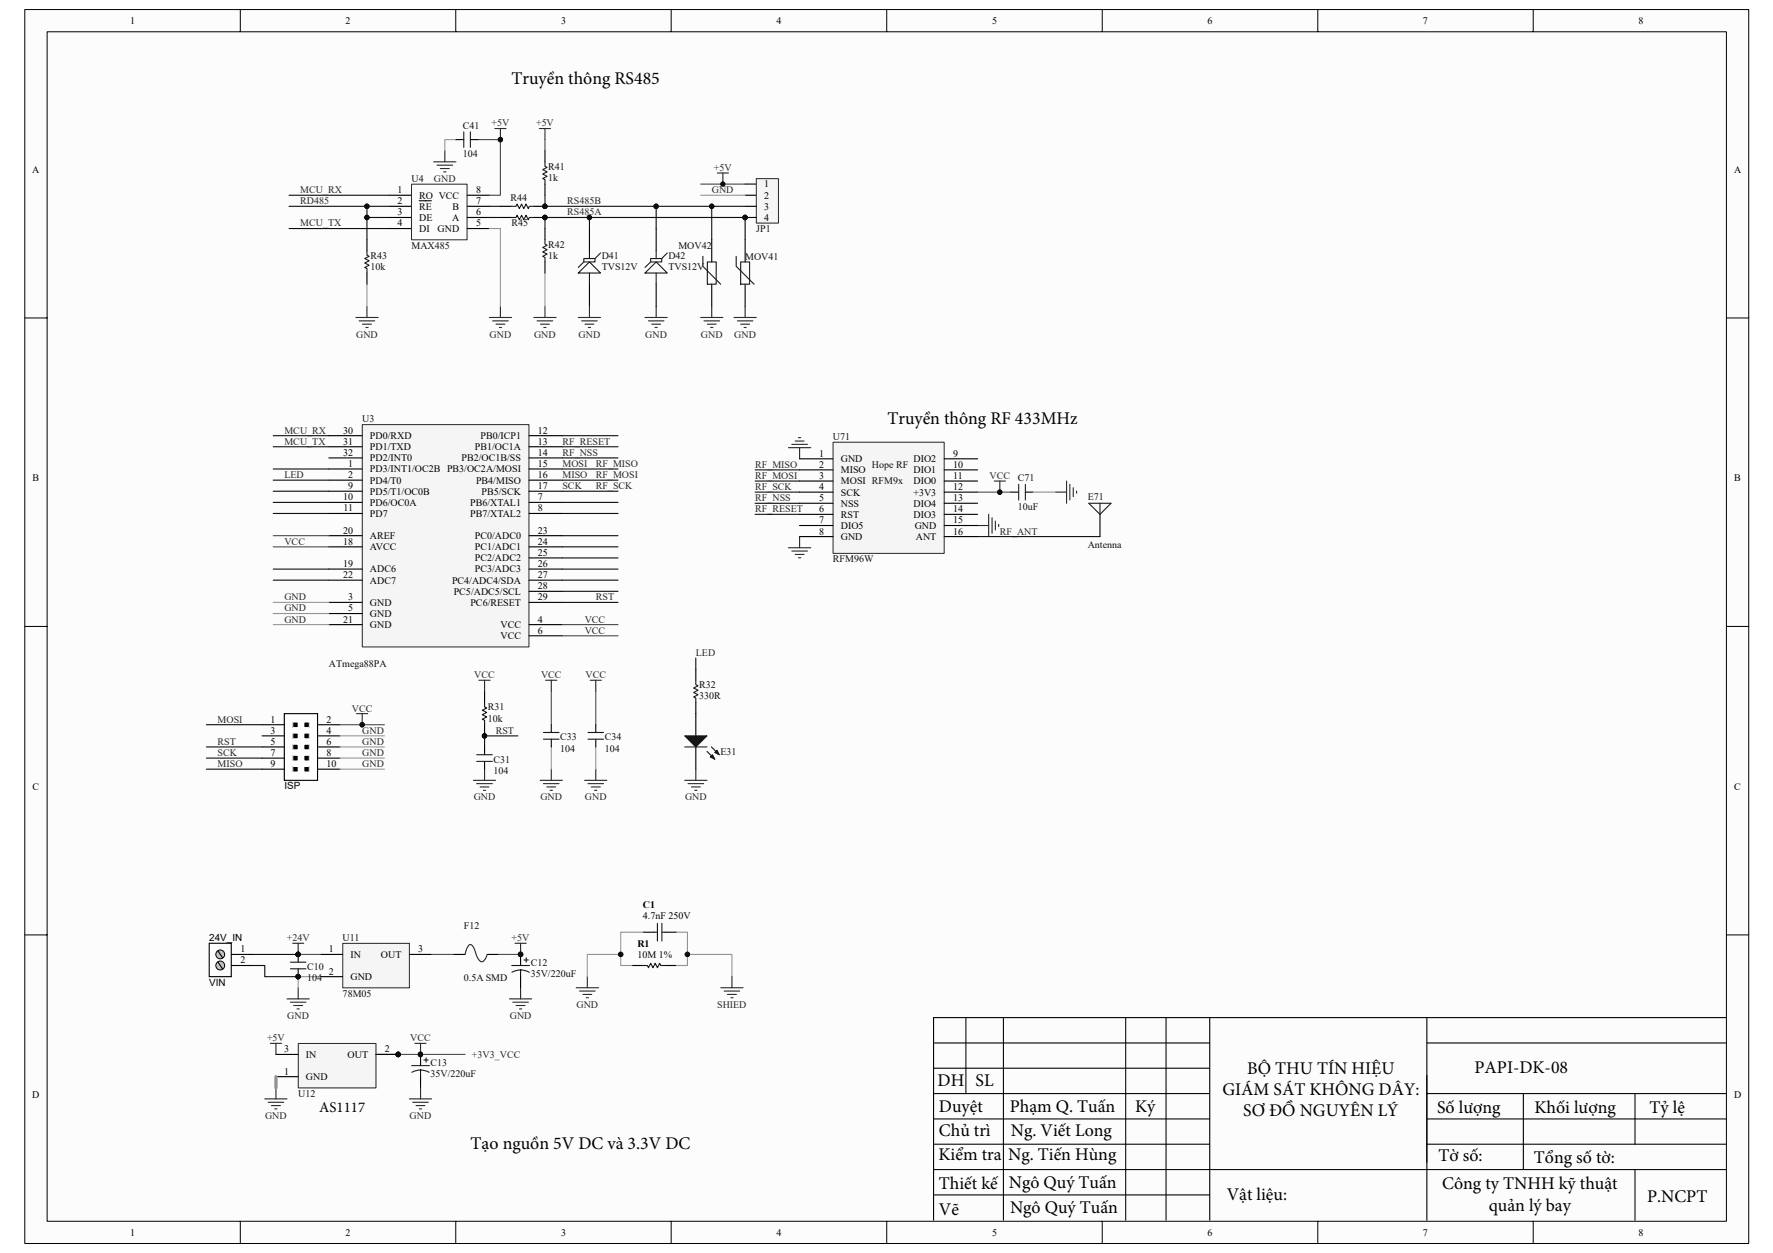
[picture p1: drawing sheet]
<svg xmlns="http://www.w3.org/2000/svg" width="420mm" height="297mm" viewBox="0 0 420 297" stroke-linecap="round" stroke-linejoin="round" font-family="sans-serif">
<path d="M5.9 2.3h408.5v292.5h-408.5z" fill="#fcfcfc"/>
<path d="M5.9 2.3h408.5v292.5h-408.5z" fill="none" stroke="#000" stroke-width=".24"/>
<path d="M11.2 7.6h397.9v281.9h-397.9z" fill="#fcfcfc"/>
<g fill="none" stroke="#000" stroke-width=".24">
<path d="M11.2 7.5h397.9v282h-397.9zM56.9 2.2v5.3M108 2.2v5.3M159.1 2.2v5.3M210.1 2.2v5.3M261.2 2.2v5.3M312.3 2.2v5.3M363.3 2.2v5.3M5.9 75.4h5.2M409.1 75.4h5.3M5.9 148.5h5.2M409.1 148.5h5.3"/>
<path d="M5.9 221.6h5.2M409.1 221.6h5.3M56.9 289.5v5.3M108 289.5v5.3M159.1 289.5v5.3M210.1 289.5v5.3M261.2 289.5v5.3M312.3 289.5v5.3M363.3 289.5v5.3"/>
</g>
<g fill="none" stroke="#000" stroke-width=".25">
<path d="M221.2 259.2h65.5M221.2 253.2h65.5M221.2 247.2h65.5M228.9 241.2v18M237.8 241.2v48.1M266.8 241.2v48.1M276.3 241.2v48.1M286.7 241.2v48.1zM338.1 259.2h70.9M338.1 247.2h70.9M338.1 241.2v48.1M361 259.2v18.1"/>
<path d="M387.5 259.2v12.1M409 241.2h-187.8v48.1M221.2 277.3h187.8M221.2 271.3h65.5M221.2 265.3h65.5M338.1 271.3h70.9M338.1 265.3h70.9M387.5 277.3v12M221.2 283.3h65.5"/>
</g>
<path d="M92.2 46.3h5.3M92.2 48.9h5.3M92.2 51.6h5.3M92.2 54.2h5.3M99.3 47.6h2.9M110.7 46.3h5.3M110.7 48.9h5.3M110.7 51.6h5.3M110.7 54.2h5.3M139.7 54.2v5.3M139.7 67.4v5.2" fill="none" stroke="#000" stroke-width=".26"/>
<path d="M97.5 43.7h13.2v13.1h-13.2z" fill="none" stroke="#262626" stroke-width=".24"/>
<path d="M68.5 48.9h18.5M68.5 46.3h23.7M68.5 54.2h23.7M92.2 51.6h-5.2v5.2M92.2 48.9h-5.2v2.7" fill="none" stroke="#0e0e0e" stroke-width=".26"/>
<g fill="#0e0e0e" stroke="#0e0e0e" stroke-width=".24">
<circle cx="86.9" cy="51.6" r=".52"/>
<circle cx="86.9" cy="48.9" r=".52"/>
<circle cx="118.6" cy="33.1" r=".52"/>
</g>
<path d="M139.7 59.5v1.8M142.3 60l-1.3 1.3v.8h-2.6l-1.4 1.3M137 64.7l2.7-2.6 2.6 2.6zM139.7 64.7v2.7M141 61.3h-2.6v.8" fill="none" stroke="#1c1c1c" stroke-width=".26"/>
<g fill="none" stroke="#262626" stroke-width=".26">
<path d="M102.8 38.4h5.2M103.6 39.2h3.7M104.4 40h2.1M105.4 35.7v2.7M117.3 30.5h2.6M118.6 30.5v2.6M127.8 30.5h2.7M129.1 30.5v2.6M105.1 40.7h.6M84.3 75.3h5.3M85.1 76.1h3.7M85.9 76.9h2.1"/>
<path d="M86.7 77.6h.5M87 72.6v2.7M126.5 75.3h5.3M127.3 76.1h3.7M128.1 76.9h2.1M128.9 77.6h.5M129.1 72.6v2.7M152.9 75.3h5.2M153.7 76.1h3.6M154.4 76.9h2.2M155.2 77.6h.6M155.5 72.6v2.7"/>
</g>
<path d="M85.9 100.7h39.5v52.7h-39.5z" fill="#f5f5f5"/>
<path d="M85.9 100.7h39.5v52.7h-39.5z" fill="none" stroke="#262626" stroke-width=".24"/>
<g fill="none" stroke="#000" stroke-width=".26">
<path d="M77.9 103.3h7.9M77.9 105.9h7.9M77.9 108.6h7.9M77.9 111.2h7.9M77.9 113.8h7.9M77.9 116.5h7.9M77.9 119.1h7.9M125.4 103.3h7.9M125.4 105.9h7.9M125.4 108.6h7.9M125.4 111.2h7.9M125.4 113.8h7.9"/>
<path d="M125.4 116.5h7.9M125.4 119.1h7.9M77.9 121.7h7.9M77.9 127h7.9M77.9 129.6h7.9M77.9 134.9h7.9M77.9 137.5h7.9M125.4 121.7h7.9M125.4 127h7.9M125.4 129.6h7.9M125.4 134.9h7.9M125.4 137.5h7.9"/>
<path d="M125.4 132.3h7.9M77.9 142.8h7.9M77.9 148.1h7.9M77.9 145.5h7.9M125.4 140.2h7.9M125.4 142.8h7.9M125.4 148.1h7.9M125.4 150.7h7.9"/>
</g>
<g fill="none" stroke="#0e0e0e" stroke-width=".26">
<path d="M64.8 103.3h13.1M64.8 105.9h13.1M64.8 111.2h13.1M64.8 113.8h13.1M64.8 116.5h13.1M64.8 119.1h13.1M133.3 103.3h13.2M133.3 105.9h13.2M133.3 108.6h13.2M133.3 111.2h13.2M133.3 113.8h13.2M133.3 116.5h13.2"/>
<path d="M133.3 119.1h13.2M64.8 121.7h13.1M64.8 134.9h13.1M64.8 137.5h13.1M133.3 121.7h13.2M133.3 134.9h13.2M133.3 137.5h13.2M133.3 127h13.2M133.3 129.6h13.2M133.3 132.3h13.2M133.3 140.2h13.2M133.3 142.8h13.2"/>
<path d="M48.9 171.8h13.2M48.9 177.1h13.2M48.9 179.7h13.2M48.9 182.3h13.2"/>
</g>
<path d="M128 185h5.3M128.8 185.8h3.7M129.6 186.6h2.1M130.4 187.4h.5M130.6 182.3v2.7M138.5 185h5.3M139.3 185.8h3.7M140.1 186.6h2.1M140.9 187.4h.5M141.2 182.3v2.7" fill="none" stroke="#262626" stroke-width=".26"/>
<path d="M67.4 169.2h7.9v15.8h-7.9z" fill-rule="evenodd" fill="#fefefe" stroke="#000" stroke-width=".26"/>
<g fill="none" stroke="#000" stroke-width=".26">
<path d="M164.9 158.6v2.7M62.1 171.8h5.3M62.1 174.4h5.3M62.1 177.1h5.3M62.1 179.7h5.3M75.3 171.8h5.3M75.3 174.4h5.3M75.3 177.1h5.3M75.3 179.7h5.3M114.8 163.9v2.6M114.8 171.8v2.6M164.9 166.5v7.9"/>
<path d="M164.9 177.1v5.2M62.1 182.3h5.3M75.3 182.3h5.3"/>
</g>
<path d="M69.4 171.2h1.3v1.3h-1.3zM69.4 173.8h1.3v1.3h-1.3zM69.4 176.5h1.3v1.3h-1.3zM69.4 179.1h1.3v1.3h-1.3zM72 171.2h1.3v1.3h-1.3zM72 173.8h1.3v1.3h-1.3zM72 176.5h1.3v1.3h-1.3zM72 179.1h1.3v1.3h-1.3zM69.4 181.7h1.3v1.3h-1.3zM72 181.7h1.3v1.3h-1.3z" fill="#000"/>
<path d="M69.4 171.2h1.3v1.3h-1.3zM69.4 173.8h1.3v1.3h-1.3zM69.4 176.4h1.3v1.4h-1.3zM69.4 179.1h1.3v1.3h-1.3zM72 171.2h1.3v1.3h-1.3zM72 173.8h1.3v1.3h-1.3zM72 176.4h1.3v1.4h-1.3zM72 179.1h1.3v1.3h-1.3zM69.4 181.7h1.3v1.3h-1.3zM72 181.7h1.3v1.3h-1.3z" fill="none" stroke="#fefefe" stroke-width=".24"/>
<circle cx="114.8" cy="174.4" r=".52" fill="#0e0e0e" stroke="#0e0e0e" stroke-width=".24"/>
<path d="M114.8 166.5v1.1l.5 .2-1 .6 1 .5-1 .5 1 .6-1 .5 .5 .2v1.1M164.9 161.3v1l.5 .3-1 .5 1 .5-1 .6 1 .5-1 .5 .5 .3v1" fill="none" stroke="#1c1c1c" stroke-width=".26"/>
<path d="M112.2 185h5.3M113 185.8h3.7M113.8 186.6h2.1M114.6 187.4h.5M114.8 182.3v2.7M162.3 185h5.2M163 185.8h3.8M163.9 186.6h2M164.6 187.4h.6M164.9 182.3v2.7" fill="none" stroke="#262626" stroke-width=".26"/>
<path d="M164.9 156v2.6M122.7 174.4h-7.9v2.7" fill="none" stroke="#0e0e0e" stroke-width=".26"/>
<path d="M162.3 174.4h5.2l-2.6 2.7z" fill="#1c1c1c"/>
<path d="M162.3 174.4h5.2l-2.6 2.7zM167.5 178.1l1.9 1.9M168.6 177.1l1.8 1.8" fill="none" stroke="#1c1c1c" stroke-width=".26"/>
<path d="M168.3 179.4l.5-.5 .6 1.1z" fill="#1c1c1c"/>
<path d="M168.3 179.4l.5-.5 .6 1.1z" fill="none" stroke="#1c1c1c" stroke-width=".26"/>
<path d="M169.4 178.4l.5-.5 .5 1z" fill="#1c1c1c"/>
<g fill="none" stroke="#1c1c1c" stroke-width=".26">
<path d="M155.5 59.5v1.8M158.1 60l-1.3 1.3v.8h-2.6l-1.3 1.3M152.9 64.7l2.6-2.6 2.6 2.6zM155.5 64.7v2.7M156.8 61.3h-2.6v.8M166.6 60.8v2.3l4.2 4.3M167.6 62.1h2.1v5.3h-2.1zM174.5 60.8v2.3l4.2 4.3M175.5 62.1h2.1v5.3h-2.1zM162.3 177.1h5.2M169.4 178.4l.5-.5 .5 1zM155.8 218.9v4.2"/>
<path d="M156.9 218.9v4.2M152.4 228.9h1l.3 .5 .5-1 .5 1 .6-1 .5 1 .5-1 .3 .5h1M155 221h.8M156.9 221h.7"/>
</g>
<path d="M155.5 54.2v5.3M168.7 56.8v5.3M176.6 56.8v5.3M155.5 67.4v5.2M168.7 67.4v5.2M176.6 67.4v5.2M149.7 228.9h2.7M152.4 221h2.6M157.6 228.9h2.7M157.6 221h2.7" fill="none" stroke="#000" stroke-width=".26"/>
<path d="M116 48.9h2.6M116 51.6h2.6M139.7 51.6v2.6M155.5 48.9v5.3" fill="none" stroke="#0e0e0e" stroke-width=".26"/>
<g fill="none" stroke="#262626" stroke-width=".26">
<path d="M116 75.3h5.2M116.7 76.1h3.7M117.5 76.9h2.1M118.3 77.6h.6M118.6 72.6v2.7M137 75.3h5.3M137.8 76.1h3.7M138.6 76.9h2.1M139.4 77.6h.5M139.7 72.6v2.7M136.6 234.2h5.2M137.3 234.9h3.7"/>
<path d="M138.1 235.7h2.1M138.9 236.5h.6M139.2 231.5v2.7M170.8 234.2h5.3M171.6 234.9h3.7M172.4 235.7h2.1M173.2 236.5h.5M173.4 231.5v2.7"/>
</g>
<g fill="none" stroke="#969696" stroke-width=".26">
<path d="M108 33.1h-2.6v2.6M116 54.2h2.6v18.4M87 67.4v5.2M129.1 64.7v7.9M64.8 142.8h13.1M64.8 145.5h13.1M64.8 148.1h13.1M80.6 174.4h10.5M80.6 177.1h10.5M80.6 179.7h10.5M130.6 177.1v5.2M141.2 177.1v5.2"/>
<path d="M80.6 182.3h10.5M147.1 226.3h-7.9v5.2M152.4 221h-5.3v7.9h2.6M160.3 221h2.6v7.9h-2.6M162.9 226.3h10.5v5.2"/>
</g>
<path d="M113.3 33.1h5.3v13.2h-2.6M129.1 33.1v2.6M64.8 127h13.1M64.8 129.6h13.1M133.3 148.1h13.2M133.3 150.7h13.2M80.6 171.8h10.5M130.6 163.9v7.9M141.2 163.9v7.9" fill="none" stroke="#4c4c4c" stroke-width=".26"/>
<g fill="#0e0e0e" stroke="#0e0e0e" stroke-width=".24">
<circle cx="118.6" cy="33.1" r=".52"/>
<circle cx="139.7" cy="51.6" r=".52"/>
<circle cx="155.5" cy="48.9" r=".52"/>
<circle cx="85.8" cy="171.8" r=".52"/>
<circle cx="162.9" cy="226.2" r=".52"/>
<circle cx="147.1" cy="226.3" r=".52"/>
</g>
<path d="M81.2 223.7h15.8v10.5h-15.8z" fill="#f5f5f5"/>
<path d="M81.2 223.6h15.8v10.6h-15.8z" fill="none" stroke="#262626" stroke-width=".24"/>
<path d="M176.6 43.6h2.6M176.6 46.3h2.6M75.9 226.3h5.3M75.9 231.5h5.3M97 226.3h5.3M107.6 226.3h2.6M115.5 226.3h2.6M123.4 226.3v2.6M123.4 231.5v2.7" fill="none" stroke="#000" stroke-width=".26"/>
<g fill="none" stroke="#262626" stroke-width=".26">
<path d="M166 75.3h5.3M166.8 76.1h3.7M167.6 76.9h2.1M168.4 77.6h.5M168.7 72.6v2.7M173.9 75.3h5.3M174.7 76.1h3.7M175.5 76.9h2.1M176.3 77.6h.5M176.6 72.6v2.7M68 236.8h5.3M68.8 237.6h3.7"/>
<path d="M69.3 223.6h2.7M69.6 238.4h2.1M70.4 239.2h.5M70.7 223.6v2.7M70.7 234.2v2.6M110.2 226.3l.4-1.3a1.34 1.34 0 0 1 1-1.1l.7 .8 .9 2.5a1.1 1.1 0 0 0 1.3 .7l.5-.6 .5-1M120.7 236.8h5.3M121.5 237.6h3.7M122.1 223.6h2.6M122.3 238.4h2.1M123.1 239.2h.5M123.4 223.6v2.7"/>
<path d="M123.4 234.2v2.6"/>
</g>
<g fill="#0e0e0e" stroke="#0e0e0e" stroke-width=".24">
<circle cx="123.4" cy="226.3" r=".52"/>
<circle cx="70.6" cy="231.5" r=".51"/>
<circle cx="70.6" cy="226.3" r=".51"/>
<circle cx="168.6" cy="48.9" r=".52"/>
</g>
<path d="M121.3 228.9h4.2M121.3 230.5l1.2-.5 .9-.1 1.2 .2 .8 .4M123.4 229.9v1.6M124.2 227.6h1M124.7 227v1.1" fill="none" stroke="#1c1c1c" stroke-width=".26"/>
<path d="M75.9 231.5h-5.2v2.7" fill="none" stroke="#969696" stroke-width=".26"/>
<path d="M70.7 226.3h5.2M102.3 226.3h5.3M118.1 226.3h5.3" fill="none" stroke="#4c4c4c" stroke-width=".26"/>
<path d="M168.7 48.9v7.9" fill="none" stroke="#0e0e0e" stroke-width=".26"/>
<path d="M179.2 42.4h5.3v10.5h-5.3z" fill="#f5f5f5"/>
<path d="M179.2 42.3h5.3v10.6h-5.3z" fill="none" stroke="#262626" stroke-width=".24"/>
<path d="M129.1 35.7v2.7M87 56.8v2.7M118.6 48.9h2.6M118.6 51.6h2.6M126.5 48.9h2.6M126.5 51.6h2.6M129.1 43.6v2.7M129.1 54.2v2.6M176.6 48.9h2.6M176.6 51.6h2.6M87 64.7v2.7M129.1 62.1v2.6" fill="none" stroke="#000" stroke-width=".26"/>
<g fill="#0e0e0e" stroke="#0e0e0e" stroke-width=".24">
<circle cx="176.6" cy="51.6" r=".52"/>
<circle cx="129.1" cy="48.9" r=".52"/>
<circle cx="129.1" cy="51.6" r=".52"/>
<circle cx="139.7" cy="51.6" r=".52"/>
<circle cx="168.6" cy="48.9" r=".52"/>
<circle cx="155.5" cy="48.9" r=".52"/>
<circle cx="236.9" cy="116.7" r=".51"/>
</g>
<path d="M166 43.6h10.6" fill="none" stroke="#4c4c4c" stroke-width=".26"/>
<path d="M166 46.3h10.6" fill="none" stroke="#969696" stroke-width=".26"/>
<path d="M129.1 38.4v1l.6 .3-1.1 .5 1.1 .5-1.1 .6 1.1 .5-1.1 .5 .5 .3v1M87 59.5v1l.5 .3-1.1 .5 1.1 .5-1.1 .6 1.1 .5-1.1 .5 .6 .3v1M121.2 48.9h1.1l.2-.5 .6 1 .5-1 .5 1 .6-1 .5 1 .2-.5h1.1M121.2 51.6h1.1l.2-.6 .6 1.1 .5-1.1 .5 1.1 .6-1.1 .5 1.1 .2-.5h1.1M129.1 56.8v1.1l.6 .2-1.1 .6 1.1 .5-1.1 .5 1.1 .5-1.1 .6 .5 .2v1.1" fill="none" stroke="#1c1c1c" stroke-width=".26"/>
<path d="M129.1 54.2v-2.6h47.5v5.2M129.1 46.3v2.6h47.5M178.9 119.3h10.6M178.9 116.7h10.6M178.9 111.4h10.6M178.9 114h10.6M178.9 121.9h10.6M231.7 127.2h29" fill="none" stroke="#0e0e0e" stroke-width=".26"/>
<g fill="none" stroke="#262626" stroke-width=".26">
<path d="M186.9 106.1h5.2M187.6 105.3h3.7M188.4 104.6h2.1M189.2 103.8h.6M189.5 106.1v2.7M235.6 114h2.6M236.9 114v2.7M186.9 129.9h5.2M187.6 130.6h3.7M188.4 131.4h2.1M189.2 132.2h.6M189.5 127.2v2.7"/>
<path d="M231.7 124.6h2.6M234.3 121.9v5.3M235.1 122.7v3.7M235.9 123.5v2.1M236.7 124.3v.5"/>
</g>
<path d="M197.4 104.9h26.3v26.3h-26.3z" fill="#f5f5f5"/>
<path d="M197.4 104.8h26.3v26.4h-26.3z" fill="none" stroke="#262626" stroke-width=".24"/>
<g fill="none" stroke="#000" stroke-width=".26">
<path d="M189.5 108.8h7.9M189.5 111.4h7.9M189.5 114h7.9M189.5 116.7h7.9M189.5 119.3h7.9M223.7 108.8h8M223.7 111.4h8M223.7 114h8M223.7 116.7h8M223.7 119.3h8M239.6 116.7h1.8M243 116.7h1.8"/>
<path d="M189.5 121.9h7.9M189.5 124.6h7.9M189.5 127.2h7.9M223.7 121.9h8M223.7 124.6h8M223.7 127.2h8M260.7 121.9v5.3M49.6 223.6h5.2v7.9h-5.2zM54.8 226.3h5.3M54.8 228.9h5.3"/>
</g>
<path d="M241.4 114.8v3.7M243 114.8v3.7M258 119.3h5.3l-2.6 2.6zM260.7 119.3v2.6" fill="none" stroke="#1c1c1c" stroke-width=".26"/>
<path d="M250.1 116.7h2.6M252.7 114v5.3M253.5 114.8v3.7M254.3 115.6v2.1M255.1 116.4v.5" fill="none" stroke="#262626" stroke-width=".26"/>
<path d="M244.8 116.7h5.3" fill="none" stroke="#969696" stroke-width=".26"/>
<path d="M231.7 116.7h7.9" fill="none" stroke="#4c4c4c" stroke-width=".26"/>
<circle cx="236.9" cy="116.7" r=".51" fill="#0e0e0e" stroke="#0e0e0e" stroke-width=".24"/>
<circle cx="52.2" cy="226.3" r="1.05" fill="#c0c0c0" stroke="#000" stroke-width=".24"/>
<path d="M51.7 225.5l1 1.5" fill="none" stroke="#000" stroke-width=".26"/>
<circle cx="52.2" cy="228.9" r="1.06" fill="#c0c0c0" stroke="#000" stroke-width=".24"/>
<path d="M51.7 228.1l1 1.6" fill="none" stroke="#000" stroke-width=".26"/>
<path d="M60.1 228.9h2.6v2.6h8M60.1 226.3h10.6" fill="none" stroke="#0e0e0e" stroke-width=".26"/>
<g fill="#0e0e0e" stroke="#0e0e0e" stroke-width=".24">
<circle cx="70.6" cy="226.3" r=".51"/>
<circle cx="70.6" cy="231.5" r=".51"/>
<circle cx="171.3" cy="43.6" r=".53"/>
</g>
<path d="M170 41h2.6M171.3 41v2.6" fill="none" stroke="#262626" stroke-width=".26"/>
<path d="M70.7 247.4h18.4v10.5h-18.4z" fill="#f5f5f5"/>
<path d="M70.7 247.4h18.4v10.5h-18.4z" fill="none" stroke="#262626" stroke-width=".24"/>
<g fill="none" stroke="#000" stroke-width=".26">
<path d="M108 33.1h1.9M111.5 33.1h1.8M114.8 177.1v1.8M130.6 171.8v1.8M130.6 175.2v1.9M141.2 171.8v1.8M141.2 175.2v1.9M114.8 180.5v1.8M70.7 226.3v1.8M70.7 229.7v1.8M65.4 255.2h5.3M65.4 250h5.3"/>
<path d="M89.1 250h5.3M99.7 250v2.6M99.7 255.2v2.7"/>
</g>
<g fill="#0e0e0e" stroke="#0e0e0e" stroke-width=".24">
<circle cx="94.4" cy="250" r=".52"/>
<circle cx="99.6" cy="250" r=".52"/>
<circle cx="85.8" cy="171.8" r=".52"/>
<circle cx="70.6" cy="231.5" r=".51"/>
<circle cx="70.6" cy="226.3" r=".51"/>
</g>
<g fill="none" stroke="#262626" stroke-width=".26">
<path d="M84.5 169.2h2.6M85.8 169.2v2.6M113.5 161.3h2.6M114.8 161.3v2.6M129.3 161.3h2.7M130.6 161.3v2.6M139.9 161.3h2.6M141.2 161.3v2.6M64.1 247.3h2.6M65.4 247.3v2.7M65.4 257.9v2.6M98.3 247.3h2.7"/>
<path d="M99.7 247.3v2.7M99.7 257.9v2.6M62.7 260.5h5.3M63.5 261.3h3.7M64.3 262.1h2.1M65.1 262.9h.5M97 260.5h5.3M97.8 261.3h3.7M98.6 262.1h2.1M99.4 262.9h.5"/>
</g>
<path d="M65.4 255.2v2.7" fill="none" stroke="#969696" stroke-width=".79"/>
<g fill="none" stroke="#1c1c1c" stroke-width=".26">
<path d="M109.9 31.3v3.6M111.5 31.3v3.6M113 178.9h3.7M128.8 175.2h3.7M128.8 173.6h3.7M139.3 175.2h3.7M139.3 173.6h3.7M113 180.5h3.7M68.8 229.7h3.7M68.8 228.1h3.7M97.5 252.6h4.3M97.6 254.2l.8-.3 1.2-.2 1.3 .2 .8 .3"/>
<path d="M99.7 253.7v1.5M100.4 251.3h1.1M101 250.8v1"/>
</g>
<path d="M94.4 250h15.8" fill="none" stroke="#4c4c4c" stroke-width=".26"/>
<g font-size="4.2">
<text x="121.2" y="20">Truyền thông RS485</text>
<text x="210.3" y="100.5">Truyền thông RF 433MHz</text>
<text x="222.2" y="257.5">DH SL</text>
<text x="295.6" y="254.6">BỘ THU TÍN HIỆU</text>
<text x="349.4" y="254.4">PAPI-DK-08</text>
<text x="222.5" y="263.6">Duyệt</text>
<text x="239.3" y="263.6">Phạm Q. Tuấn</text>
<text x="269" y="263.6">Ký</text>
<text x="289.7" y="259.6">GIÁM SÁT KHÔNG DÂY:</text>
<text x="340.6" y="263.9">Số lượng</text>
<text x="363.7" y="263.9">Khối lượng</text>
<text x="390.9" y="263.9">Tỷ lệ</text>
<text x="222.5" y="269.3">Chủ trì</text>
<text x="239.6" y="269.2">Ng. Viết Long</text>
<text x="294.6" y="264.5">SƠ ĐỒ NGUYÊN LÝ</text>
<text x="111.5" y="272.5">Tạo nguồn 5V DC và 3.3V DC</text>
<text x="222.4" y="274.9">Kiểm tra</text>
<text x="238.9" y="275">Ng. Tiến Hùng</text>
<text x="340.9" y="275.2">Tờ số:</text>
<text x="363.5" y="275.6">Tổng số tờ:</text>
<text x="222.5" y="281.8">Thiết kế</text>
<text x="239.1" y="281.5">Ngô Quý Tuấn</text>
<text x="341.8" y="281.9">Công ty TNHH kỹ thuật</text>
<text x="239.4" y="287.6">Ngô Quý Tuấn</text>
<text x="290.7" y="284.4">Vật liệu:</text>
<text x="352.8" y="287">quản lý bay</text>
<text x="390.3" y="285">P.NCPT</text>
<text x="222.5" y="288">Vẽ</text>
</g>
<text font-size="3.5" x="75.7" y="263.7">AS1117</text>
<g font-size="2.4">
<text x="30.8" y="5.7">1</text>
<text x="81.9" y="5.7">2</text>
<text x="133" y="5.7">3</text>
<text x="184" y="5.7">4</text>
<text x="235.1" y="5.7">5</text>
<text x="286.2" y="5.7">6</text>
<text x="337.2" y="5.7">7</text>
<text x="388.3" y="5.7">8</text>
<text x="7.7" y="40.9">A</text>
<text x="410.9" y="40.9">A</text>
<text x="94.2" y="45.8">1</text>
<text x="99.4" y="47.1">RO VCC</text>
<text x="112.8" y="45.8">8</text>
<text x="181.1" y="44.4">1</text>
<text x="181.1" y="47.1">2</text>
<text x="94.2" y="48.4">2</text>
<text x="94.2" y="51">3</text>
<text x="94.2" y="53.7">4</text>
<text x="99.4" y="49.7">RE</text>
<text x="99.4" y="52.4">DE</text>
<text x="107.1" y="52.4">A</text>
<text x="107.3" y="49.7">B</text>
<text x="112.8" y="48.4">7</text>
<text x="112.8" y="53.7">5</text>
<text x="112.8" y="51">6</text>
<text x="181.1" y="49.7">3</text>
<text x="181.1" y="52.4">4</text>
<text x="99.4" y="55">DI</text>
<text x="103.7" y="55">GND</text>
<text x="81.3" y="102.8">30</text>
<text x="81.3" y="105.4">31</text>
<text x="87.7" y="104.1">PD0/RXD</text>
<text x="87.7" y="106.7">PD1/TXD</text>
<text x="112.5" y="106.7">PB1/OC1A</text>
<text x="113.9" y="104.1">PB0/ICP1</text>
<text x="127.5" y="105.4">13</text>
<text x="127.5" y="102.8">12</text>
<text x="81.3" y="108.1">32</text>
<text x="82.5" y="113.3">2</text>
<text x="82.5" y="110.7">1</text>
<text x="87.7" y="112">PD3/INT1/OC2B PB3/OC2A/MOSI</text>
<text x="87.7" y="109.4">PD2/INT0</text>
<text x="109.4" y="109.4">PB2/OC1B/SS</text>
<text x="127.5" y="108">14</text>
<text x="127.5" y="113.3">16</text>
<text x="127.5" y="110.7">15</text>
<text x="194.1" y="108.3">1</text>
<text x="194.1" y="110.9">2</text>
<text x="194.1" y="113.5">3</text>
<text x="199.3" y="109.6">GND</text>
<text x="199.3" y="112.2">MISO</text>
<text x="216.5" y="112.2">DIO1</text>
<text x="216.5" y="109.6">DIO2</text>
<text x="225.9" y="113.5">11</text>
<text x="225.9" y="108.3">9</text>
<text x="225.9" y="110.9">10</text>
<text x="7.7" y="114.1">B</text>
<text x="81.3" y="118.6">10</text>
<text x="82.5" y="116">9</text>
<text x="87.7" y="114.6">PD4/T0</text>
<text x="87.7" y="117.3">PD5/T1/OC0B</text>
<text x="87.7" y="119.9">PD6/OC0A</text>
<text x="111.4" y="119.9">PB6/XTAL1</text>
<text x="112.8" y="114.6">PB4/MISO</text>
<text x="114.1" y="117.3">PB5/SCK</text>
<text x="127.5" y="116">17</text>
<text x="127.5" y="118.6">7</text>
<text x="194.1" y="116.2">4</text>
<text x="194.1" y="118.8">5</text>
<text x="199.3" y="114.8">MOSI RFM9x</text>
<text x="199.3" y="117.5">SCK</text>
<text x="216.5" y="117.5">+3V3</text>
<text x="216.5" y="114.8">DIO0</text>
<text x="225.9" y="116.2">12</text>
<text x="225.9" y="118.8">13</text>
<text x="411" y="114.1">B</text>
<text x="81.4" y="121.2">11</text>
<text x="87.7" y="122.5">PD7</text>
<text x="111.4" y="122.5">PB7/XTAL2</text>
<text x="127.5" y="121.2">8</text>
<text x="194.1" y="121.4">6</text>
<text x="194.1" y="124.1">7</text>
<text x="199.3" y="120.1">NSS</text>
<text x="199.3" y="122.8">RST</text>
<text x="199.3" y="125.4">DIO5</text>
<text x="216.5" y="120.1">DIO4</text>
<text x="216.5" y="122.8">DIO3</text>
<text x="216.8" y="125.4">GND</text>
<text x="225.9" y="121.4">14</text>
<text x="225.9" y="124.1">15</text>
<text x="81.3" y="126.5">20</text>
<text x="81.3" y="129.1">18</text>
<text x="87.7" y="130.4">AVCC</text>
<text x="87.7" y="127.8">AREF</text>
<text x="112.5" y="127.8">PC0/ADC0</text>
<text x="112.5" y="130.4">PC1/ADC1</text>
<text x="127.5" y="126.5">23</text>
<text x="127.5" y="129.1">24</text>
<text x="127.5" y="131.8">25</text>
<text x="194.1" y="126.7">8</text>
<text x="199.3" y="128">GND</text>
<text x="217" y="128">ANT</text>
<text x="225.9" y="126.7">16</text>
<text x="81.3" y="134.4">19</text>
<text x="81.3" y="137">22</text>
<text x="87.7" y="135.7">ADC6</text>
<text x="112.5" y="133.1">PC2/ADC2</text>
<text x="112.5" y="135.7">PC3/ADC3</text>
<text x="127.5" y="134.4">26</text>
<text x="127.5" y="137">27</text>
<text x="82.5" y="142.3">3</text>
<text x="87.7" y="143.6">GND</text>
<text x="87.7" y="138.4">ADC7</text>
<text x="107.1" y="138.4">PC4/ADC4/SDA</text>
<text x="107.5" y="141">PC5/ADC5/SCL</text>
<text x="111.5" y="143.6">PC6/RESET</text>
<text x="127.5" y="139.7">28</text>
<text x="127.5" y="142.3">29</text>
<text x="81.3" y="147.6">21</text>
<text x="82.5" y="144.9">5</text>
<text x="87.7" y="146.3">GND</text>
<text x="87.7" y="148.9">GND</text>
<text x="118.6" y="148.9">VCC</text>
<text x="127.5" y="147.6">4</text>
<text x="118.6" y="151.5">VCC</text>
<text x="127.5" y="150.2">6</text>
<text x="64.1" y="171.3">1</text>
<text x="64.1" y="173.9">3</text>
<text x="77.4" y="171.3">2</text>
<text x="77.4" y="173.9">4</text>
<text x="64.1" y="176.6">5</text>
<text x="64.1" y="179.2">7</text>
<text x="77.4" y="176.6">6</text>
<text x="77.4" y="179.2">8</text>
<text x="64.1" y="181.8">9</text>
<text x="77.4" y="181.8">10</text>
<text x="7.7" y="187.2">C</text>
<text x="411" y="187.2">C</text>
<text x="152.4" y="215.2">C1</text>
<text x="152.4" y="217.8">4.7nF 250V</text>
<text x="57" y="225.8">1</text>
<text x="77.9" y="225.8">1</text>
<text x="83" y="227.1">IN</text>
<text x="90.3" y="227.1">OUT</text>
<text x="99.1" y="225.8">3</text>
<text x="151.1" y="224.4">R1</text>
<text x="151.1" y="227.1">10M 1%</text>
<text x="57" y="228.4">2</text>
<text x="77.9" y="231">2</text>
<text x="83" y="232.3">GND</text>
<text x="67.4" y="249.5">3</text>
<text x="72.5" y="250.8">IN</text>
<text x="82.4" y="250.8">OUT</text>
<text x="91.2" y="249.5">2</text>
<text x="67.4" y="254.7">1</text>
<text x="72.5" y="256.1">GND</text>
<text x="7.7" y="260.3">D</text>
<text x="410.9" y="260.3">D</text>
<text x="30.8" y="292.9">1</text>
<text x="81.9" y="292.9">2</text>
<text x="133" y="292.9">3</text>
<text x="184" y="292.9">4</text>
<text x="235.1" y="292.9">5</text>
<text x="286.2" y="292.9">6</text>
<text x="337.2" y="292.9">7</text>
<text x="388.3" y="292.9">8</text>
</g>
<g font-size="2.4" fill="#262626">
<text x="116.5" y="30">+5V</text>
<text x="127" y="30">+5V</text>
<text x="169.2" y="40.5">+5V</text>
<text x="71.1" y="45.8">MCU_RX</text>
<text x="102.8" y="43.1">GND</text>
<text x="168.7" y="45.8">GND</text>
<text x="71.1" y="53.7">MCU_TX</text>
<text x="71.1" y="48.4">RD485</text>
<text x="134.4" y="48.4">RS485B</text>
<text x="134.4" y="51">RS485A</text>
<text x="84.4" y="80">GND</text>
<text x="116" y="80">GND</text>
<text x="126.6" y="80">GND</text>
<text x="137.1" y="80">GND</text>
<text x="152.9" y="80">GND</text>
<text x="166.1" y="80">GND</text>
<text x="174" y="80">GND</text>
<text x="67.4" y="102.8">MCU_RX</text>
<text x="67.4" y="105.4">MCU_TX</text>
<text x="133.3" y="105.4">RF_RESET</text>
<text x="67.4" y="113.3">LED</text>
<text x="133.3" y="113.3">MISO</text>
<text x="133.3" y="110.7">MOSI</text>
<text x="133.3" y="108">RF_NSS</text>
<text x="141.2" y="110.7">RF_MISO</text>
<text x="141.2" y="113.3">RF_MOSI</text>
<text x="179" y="110.9">RF_MISO</text>
<text x="179" y="113.5">RF_MOSI</text>
<text x="234.5" y="113.5">VCC</text>
<text x="133.3" y="116">SCK</text>
<text x="141.2" y="116">RF_SCK</text>
<text x="179" y="118.8">RF_NSS</text>
<text x="179" y="116.2">RF_SCK</text>
<text x="179" y="121.4">RF_RESET</text>
<text x="67.4" y="129.1">VCC</text>
<text x="236.9" y="126.7">RF_ANT</text>
<text x="67.4" y="142.3">GND</text>
<text x="141.2" y="142.3">RST</text>
<text x="67.4" y="144.9">GND</text>
<text x="67.4" y="147.6">GND</text>
<text x="138.6" y="147.6">VCC</text>
<text x="138.6" y="150.2">VCC</text>
<text x="164.9" y="155.5">LED</text>
<text x="112.4" y="160.8">VCC</text>
<text x="128.2" y="160.8">VCC</text>
<text x="138.8" y="160.8">VCC</text>
<text x="51.6" y="171.3">MOSI</text>
<text x="83.4" y="168.7">VCC</text>
<text x="85.8" y="173.9">GND</text>
<text x="117.5" y="173.9">RST</text>
<text x="51.6" y="179.2">SCK</text>
<text x="51.6" y="176.6">RST</text>
<text x="85.8" y="179.2">GND</text>
<text x="85.8" y="176.6">GND</text>
<text x="51.6" y="181.8">MISO</text>
<text x="85.8" y="181.8">GND</text>
<text x="112.2" y="189.8">GND</text>
<text x="128.1" y="189.8">GND</text>
<text x="138.6" y="189.8">GND</text>
<text x="162.3" y="189.8">GND</text>
<text x="68" y="223.1">+24V</text>
<text x="121.2" y="223.1">+5V</text>
<text x="136.6" y="238.9">GND</text>
<text x="170" y="238.9">SHIED</text>
<text x="68.1" y="241.6">GND</text>
<text x="120.8" y="241.6">GND</text>
<text x="63.3" y="246.8">+5V</text>
<text x="97.2" y="246.8">VCC</text>
<text x="111.9" y="250.8">+3V3_VCC</text>
<text x="62.8" y="265.3">GND</text>
<text x="97.1" y="265.3">GND</text>
</g>
<g font-size="2.4" fill="#0e0e0e">
<text x="109.6" y="30.5">C41</text>
<text x="109.6" y="37.3">104</text>
<text x="129.9" y="40.2">R41</text>
<text x="97.5" y="43.1">U4</text>
<text x="121" y="47.6">R44</text>
<text x="129.9" y="42.9">1k</text>
<text x="121.2" y="53.7">R45</text>
<text x="97.5" y="58.9">MAX485</text>
<text x="129.9" y="58.7">R42</text>
<text x="160.8" y="58.9">MOV42</text>
<text x="179.2" y="55">JP1</text>
<text x="87.8" y="64">10k</text>
<text x="87.8" y="61.3">R43</text>
<text x="129.9" y="61.3">1k</text>
<text x="142.6" y="61.3">D41</text>
<text x="142.6" y="64">TVS12V</text>
<text x="158.4" y="61.3">D42</text>
<text x="158.4" y="64">TVS12V</text>
<text x="176.6" y="61.6">MOV41</text>
<text x="85.8" y="100.1">U3</text>
<text x="197.4" y="104.3">U71</text>
<text x="206.6" y="110.9">Hope RF</text>
<text x="241.2" y="114.1">C71</text>
<text x="257.8" y="118.5">E71</text>
<text x="241.2" y="120.9">10uF</text>
<text x="257.8" y="129.9">Antenna</text>
<text x="197.4" y="133.3">RFM96W</text>
<text x="77.9" y="158.1">ATmega88PA</text>
<text x="165.7" y="165.8">330R</text>
<text x="165.7" y="163.1">R32</text>
<text x="115.6" y="171">10k</text>
<text x="115.6" y="168.4">R31</text>
<text x="132.8" y="178.2">104</text>
<text x="132.8" y="175.5">C33</text>
<text x="143.3" y="178.2">104</text>
<text x="143.3" y="175.5">C34</text>
<text x="170.7" y="178.9">E31</text>
<text x="116.9" y="183.4">104</text>
<text x="116.9" y="180.8">C31</text>
<text x="109.9" y="220.2">F12</text>
<text x="81.2" y="223.1">U11</text>
<text x="72.8" y="232.6">104</text>
<text x="72.8" y="230">C10</text>
<text x="109.9" y="232.6">0.5A SMD</text>
<text x="125.8" y="231.6">35V/220uF</text>
<text x="125.8" y="228.9">C12</text>
<text x="81.2" y="236.3">78M05</text>
<text x="102" y="252.6">C13</text>
<text x="102" y="255.3">35V/220uF</text>
<text x="70.7" y="260">U12</text>
</g>
<g font-size="2.3">
<text x="67.4" y="187.1">ISP</text>
<text x="49.6" y="223.1">24V_IN</text>
<text x="49.6" y="233.7">VIN</text>
</g>
</svg>
